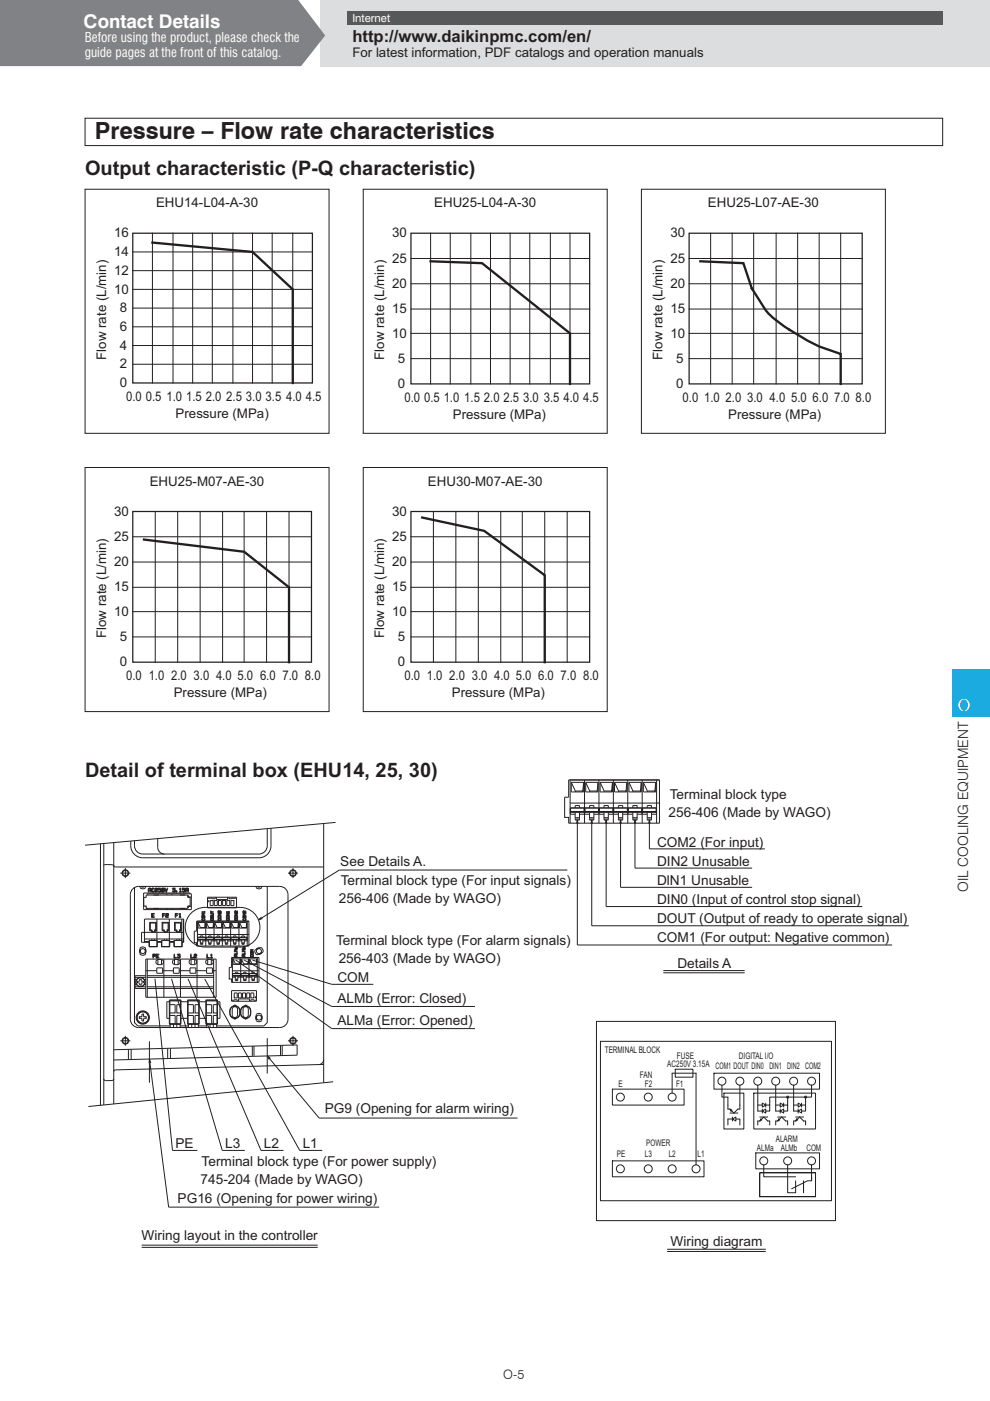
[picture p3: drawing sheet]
<svg xmlns="http://www.w3.org/2000/svg" width="210mm" height="297mm" viewBox="0 0 210 297" stroke-linecap="round" stroke-linejoin="round" font-family="sans-serif">
<path d="M67.9 0h142.1v14.1h-142.1z" fill="#dcdddf"/>
<path d="M-.1 0h61.1l8 7.5-5.1 6.5h-64z" fill="#808285"/>
<path d="M73.7 2.3h126.3v3h-126.3z" fill="#57585a"/>
<path d="M202 142h8v10h-8z" fill="#00aeef"/>
<path d="M18 25.1h181.9v5.8h-181.9zM18 40.1h51.8v51.8h-51.8z" fill="none" stroke="#231f20" stroke-width=".21"/>
<path d="M28.2 49.4h38.1v31.8h-38.1z" fill="#fff"/>
<g fill="none" stroke="#231f20" stroke-width=".21">
<path d="M28.2 57.4h38.1M28.2 53.4h38.1M32.3 49.4v31.8M36.7 49.4v31.8M40.9 49.4v31.8M45 49.4v31.8M49.4 49.4v31.8M53.6 49.4v31.8M57.7 49.4v31.8M62.1 49.4v31.8M77 40.1h51.8v51.8h-51.8zM28.2 77.2h38.1"/>
<path d="M28.2 73.3h38.1M28.2 69.3h38.1M28.2 65.3h38.1M28.2 61.4h38.1"/>
</g>
<path d="M32.3 51.4l21.3 2 8.5 8v19.8" fill="none" stroke="#231f20" stroke-width=".49"/>
<path d="M28.2 49.4h38.1v31.8h-38.1z" fill="none" stroke="#231f20" stroke-width=".26"/>
<path d="M87.2 49.4h37.9v32h-37.9z" fill="#fff"/>
<g fill="none" stroke="#231f20" stroke-width=".21">
<path d="M87.2 54.8h37.9M91.3 49.4v32M95.5 49.4v32M99.9 49.4v32M104 49.4v32M108.2 49.4v32M112.4 49.4v32M116.7 49.4v32M120.9 49.4v32M136 40.1h51.8v51.8h-51.8zM87.2 76h37.9M87.2 70.7h37.9"/>
<path d="M87.2 65.5h37.9M87.2 60.2h37.9"/>
</g>
<path d="M91.3 55.4l10.9 .4 18.7 14.9v10.7" fill="none" stroke="#231f20" stroke-width=".49"/>
<path d="M87.2 49.4h37.9v32h-37.9z" fill="none" stroke="#231f20" stroke-width=".26"/>
<path d="M146.2 49.4h36.7v32h-36.7z" fill="#fff"/>
<g fill="none" stroke="#231f20" stroke-width=".21">
<path d="M146.2 54.8h36.7M150.7 49.4v32M155.3 49.4v32M159.9 49.4v32M164.6 49.4v32M169.2 49.4v32M173.7 49.4v32M178.3 49.4v32M146.2 76h36.7M146.2 70.7h36.7M146.2 65.5h36.7M146.2 60.2h36.7"/>
<path d="M18 99.1h51.8v51.8h-51.8z"/>
</g>
<path d="M148.5 55.4l9.2 .4 1.8 5.4 .4 .6a24.9 24.9 0 0 0 4.1 5.6 42.6 42.6 0 0 0 14.3 7.6v6.4" fill="none" stroke="#231f20" stroke-width=".49"/>
<path d="M146.2 49.4h36.7v32h-36.7z" fill="none" stroke="#231f20" stroke-width=".26"/>
<path d="M28.2 108.4h37.9v32h-37.9z" fill="#fff"/>
<g fill="none" stroke="#231f20" stroke-width=".21">
<path d="M77 99.1h51.8v51.8h-51.8zM28.2 119.2h37.9M28.2 113.8h37.9M32.9 108.4v32M37.7 108.4v32M42.5 108.4v32M47.2 108.4v32M51.8 108.4v32M56.5 108.4v32M61.3 108.4v32M28.2 135h37.9M28.2 129.7h37.9"/>
<path d="M28.2 124.5h37.9"/>
</g>
<path d="M30.5 114.4l21.3 2.6 9.5 7.5v15.9" fill="none" stroke="#231f20" stroke-width=".49"/>
<path d="M28.2 108.4h37.9v32h-37.9z" fill="none" stroke="#231f20" stroke-width=".26"/>
<path d="M87.2 108.4h37.9v32h-37.9z" fill="#fff"/>
<g fill="none" stroke="#231f20" stroke-width=".21">
<path d="M87.2 119.2h37.9M87.2 113.8h37.9M91.9 108.4v32M96.7 108.4v32M101.5 108.4v32M106.2 108.4v32M110.8 108.4v32M115.5 108.4v32M120.3 108.4v32M87.2 135h37.9M87.2 129.7h37.9M87.2 124.5h37.9"/>
<path d="M21.3 178.9v55.4M22 178.8v55.5M24.1 178.6v55.5M33.5 177.8v1.9a1.41 1.41 0 0 0 1.4 1.4M56.7 175.7v3.6a1.76 1.76 0 0 1-1.8 1.8h-24.6a1.76 1.76 0 0 1-1.8-1.8v-1.1M57.5 175.6v3.7a2.55 2.55 0 0 1-2.6 2.6h-24.6a2.77 2.77 0 0 1-2.6-3.6M68.7 174.6v55M71.2 174.4l-53.1 4.8M120.6 165.4h19.3v9.1h-19.3v-1.2h-.8v-4.3h.8zM120.9 170.3h19M121 172.1h3M121 172.2h3"/>
<path d="M121 172.6h1M121 172v-.7h2.9v.7M121.2 165.9h2.6M121.2 165.9v2h2.6v-2M121.2 165.9l.8 1.8M122 173.4h.9M122 173.7h.9v.2h-.9zM122 171.3v-.5h.9v.5M122 172.2v1.4M122 167.7v.2M122.5 173.9l.1 .7M122.5 173.9l-.2 .7"/>
<path d="M122.5 173.9v26.5h66.7M122.9 172.6h1.1M122.9 172.2v1.4M123.6 167.7v.2M123.8 165.9l-.2 1.8h-1.6M124 171.3h-3v1.3M124 165.4v9.1M124 172.1h3M124 172.2h3M124 172.6h1.1M124 172.6v-1.3h3v1.3M124.1 172v-.7h2.8v.7"/>
<path d="M124.2 165.9h2.7M124.2 165.9v2h2.7v-2M124.2 165.9l.9 1.8M125.1 173.4h.9M125.1 173.7h.9v.2h-.9zM125.1 171.3v-.5h.9v.5M125.1 172.2v1.4M125.1 167.7v.2M125.5 173.9l.2 .7M125.5 173.9l-.1 .7M125.5 173.9v22.4h67.3M126 172.6h1"/>
<path d="M126 172.2v1.4M126.7 167.7v.2M126.9 165.9l-.2 1.8h-1.6M127 165.4v9.1M127.1 172.1h3M127.1 172.2h3M127.1 172.6h1M127.1 171.3h3M127.1 172v-.7h2.9v.7M127.3 165.9h2.6M127.3 165.9v2h2.6v-2M127.3 165.9l.8 1.8"/>
<path d="M128.1 173.4h.9M128.1 173.7h.9v.2h-.9zM128.1 171.3v-.5h.9v.5M128.1 172.2v1.4M128.1 167.7v.2M128.6 173.9l.1 .7M128.6 173.9l-.2 .7M128.6 173.9v18.3h54.3M129 172.6h1.1M129 172.2v1.4M129.7 167.7v.2M129.9 165.9l-.2 1.8h-1.6"/>
<path d="M130.1 165.4v9.1M130.1 172.1h3M130.1 172.2h3M130.1 172.6h1.1M130.2 172v-.7h2.9v.7M130.3 165.9h2.7M130.3 165.9v2h2.7v-2M130.3 165.9l.9 1.8M131.2 173.4h.9M131.2 173.7h.9v.2h-.9zM131.2 171.3v-.5h.9v.5M131.2 172.2v1.4"/>
<path d="M131.2 167.7v.2M131.6 173.9l.2 .7M131.6 173.9l-.1 .7M131.6 173.9v14.2h27.9M132.1 172.6h1M132.1 172.2v1.4M132.8 167.7v.2M133 165.9l-.2 1.8h-1.6M133.1 171.3h-3v1.3M133.2 165.4v9.1M133.2 172.1h3M133.2 172.2h3"/>
<path d="M133.2 172.6h1M133.2 172.6v-1.3h3v1.3M133.2 172v-.7h2.9v.7M133.4 165.9h2.6M133.4 165.9v2h2.6v-2M133.4 165.9l.9 1.8M134.2 173.4h.9M134.2 173.7h.9v.2h-.9zM134.2 171.3v-.5h.9v.5M134.2 172.2v1.4M134.3 167.7v.2M134.7 173.9l.1 .7"/>
<path d="M134.7 173.9l-.2 .7M134.7 173.9v10.2h24.8M135.1 172.6h1.1M135.1 172.2v1.4M135.8 167.7v.2M136 165.9l-.2 1.8h-1.5M136.2 165.4v9.1M136.2 172.1h3M136.2 172.2h3M136.2 172.6h1.1M136.2 171.3h3M136.3 172v-.7h2.9v.7"/>
<path d="M136.5 165.9h2.6M136.5 165.9v2h2.6v-2M136.5 165.9l.8 1.8M137.3 173.4h.9M137.3 173.7h.9v.2h-.9zM137.3 171.3v-.5h.9v.5M137.3 172.2v1.4M137.3 167.7v.2M137.7 173.9v6.1h24.5M137.7 173.9l.2 .7M137.7 173.9l-.1 .7M138.2 172.6h1"/>
<path d="M138.2 172.2v1.4M138.9 167.7v.2M139.1 165.9l-.2 1.8h-1.6M139.3 165.4v9.1M139.9 165.4h-19v9.1M22 183.5l.2-.2h1.6l.3 .4M24.1 183.5l.4 .3h44.2M25.5 185.1h2.1M26.6 184.1v2.1M28.2 188.4l.7-.4 .5-.1h29.9a1.76 1.76 0 0 1 1.8 1.8v26.4a1.76 1.76 0 0 1-1.8 1.8h-29.9a1.76 1.76 0 0 1-1.8-1.8v-26.4l.1-.5zM28.5 188.2v28.6l.7 .7h6.9M29.7 188v-.1a.67 .67 0 0 0 .5 .6 .67 .67 0 0 0 .6-.3v-.2"/>
<path d="M29.9 187.9l.4 .2 .4-.2M30.5 190.3h.5v-.5h8.8v.5h.5v1.8h-.5v.5h-8.8v-.5h-.5zM30.6 199.6h1M30.6 199.8v-4.9h8.4v4.9h-.4M30.6 199.1h8.3M31.3 189.8v-.3h9.3v3.4h-5.2M31.3 192.6v.3M31.5 188.5v.6v-.7l.1 .1v-.2v.1h.3v-.1v.2M31.5 188.8h.5zM31.6 188.3l-.1 .1M31.6 199.4h1.8v1.3h-1.8zM31.6 188.3h.3"/>
<path d="M31.7 199.4v1.3M31.7 197.3h.4l.3 .4v-.2M31.7 195.6l.2 .1h1.1l.2-.1M31.7 195.6v1.7M31.7 195.6h1.5M31.9 197.2h.4M31.9 195.7v1.5M31.9 197.2l-.2 .1M31.9 188.3l.1 .1M31.9 188.5l.1 .6v-.6M31.9 188.4l.1 .1zM32.2 193.7v.7"/>
<path d="M32.2 188.5v.4M32.2 194l.4 .1zM32.2 189l.1 .1M32.2 193.7h.5h-.5v.8l.5-.1-.5 .1M32.2 199.1v.3M32.3 197.2l-.2 .1M32.3 197.2v.3h.1M32.3 188.3l-.1 .1M32.3 189.1h.3M32.3 188.3h.3M32.4 197.5h.2M32.6 189.8h.1"/>
<path d="M32.6 192.6h.1M32.6 192.6h1.1M32.6 188.3l.1 .2-.1-.2v.1h-.3v-.1v.2l-.1-.1 .1 .5h-.1h.1v.2v-.1h.3v.1l.1-.2-.1 .2M32.7 199.1v.3M32.8 197.2l.2 .1M32.9 188.8v.3M33 197.3h.2M33 197.3l-.2 .3-.2 .1v-.2M33 188.7l-.1 .1M33 188.3l-.1 .2 .2-.1-.1-.1 .3 .1v-.1v.2M33 197.2l.2 .1M33 195.7v1.5h-.2v.3h-.2"/>
<path d="M33 188.3h.3M33.2 195.6v1.7M33.3 194.9v5.8M33.3 188.3l.1 .1M33.3 188.5l.2 .1-.3 .1 .1 .1-.3-.1M33.3 188.4l.1 .1zM33.4 199.6h.8M33.4 199.8h.8M33.4 188.6l-.1 .2h-.3v-.1l-.1 .1h.1l-.1 .3h.5h-.5M33.5 188.5v.1M33.6 188.4v.2M33.6 188.3l.6 .1-.6-.1v.3l.4-.1"/>
<path d="M33.6 188.7l.4-.1h-.1l.3 .1h-.1l-.1 .2M33.7 189.8h.1M33.7 192.6h.1M33.7 189.1h.3M34 188.6l.1 .1M34.1 188.9l-.1 .2v-.1l-.3 .1 .1-.1-.2-.1 .1 .2M34.1 188.9v.1zM34.1 189l-.1 .1M34.2 188.7v.2M34.2 199.4h1.8v1.3h-1.8zM34.3 188.5v.4M34.3 189l.1 .1"/>
<path d="M34.3 199.4v1.3M34.4 197.3h.3l.4 .4v-.2M34.4 195.6l.1 .1h1.2l.1-.1M34.4 188.3l-.1 .1M34.4 189l.1 .1zM34.4 188.3h.3M34.4 189.1h.3M34.5 194l.4 .1zM34.5 193.7h.5h-.5v.8l-.1-.8M34.5 197.2h.4M34.5 195.7v1.5M34.5 197.2l-.1 .1"/>
<path d="M34.7 188.3l.1 .1M34.7 188.5v.4M34.8 188.9l-.1 .2v-.1h-.3M34.8 188.3l-.5 .7M34.8 188.5l-.1-.2v.1h-.3v-.1v.2l-.1-.1 .1 .5h-.1l.2 .1M34.8 188.4v.1zM34.8 188.3l.1 .1-.5 .7-.1-.1M34.8 188.9v.1zM34.8 189l-.1 .1M34.9 188.5v.4M34.9 199.1v.3M34.9 197.2v.3h.2"/>
<path d="M34.9 197.2l-.2 .1M35 188.3l.3 .8zM35.1 197.5h.2M35.3 193.7l-.1 .2 .2-.1-.1-.1 .3 .1v-.1v.2M35.3 194l-.1 .4M35.3 193.7h.3M35.4 189.5v.3M35.4 199.1v.3M35.4 197.2l.2 .1M35.5 188.3l.1 .1-.3 .7zM35.6 194.1l-.3-.1 .1 .1-.2 .2v-.1v.3h.5h-.5M35.6 193.7l.1 .1"/>
<path d="M35.6 197.3l-.2 .3-.1 .1v-.2M35.6 197.3h.2M35.6 193.9v.2v-.1h-.3M35.6 193.8l.1 .2zM35.7 195.7v1.5h-.3v.3h-.1M35.7 197.2l.1 .1M35.7 194l-.1 .1M35.7 193.8v.2M35.8 195.6v1.7M35.8 195.6h-1.4v1.7M35.9 194.9v5.8M36 199.6h.9"/>
<path d="M36 199.8h.9M36.4 192.6v.3M36.4 189.5v.3M36.6 188.3l.5 .1zM36.7 189.1h.3M36.9 199.4h1.7v1.3h-1.7zM37 199.4v1.3M37 197.3h.4l.3 .4v-.2M37 195.6l.2 .1h1.1l.1-.1M37.1 188.3l-.4 .3M37.1 188.4l-.4 .2 .4 .2-.4-.1M37.1 189l-.1 .1"/>
<path d="M37.1 188.9v-.2v.3v-.1l-.2 .1 .1 .1-.3-.1v.1l-.1-.2 .1 .2M37.2 197.2h.4M37.2 195.7v1.5M37.2 197.2l-.2 .1M37.2 194l.5 .1zM37.2 193.7h.6h-.6v.8v-.8M37.3 188.9v.2M37.3 189h.1M37.3 189.1h.1M37.3 189l.1 .1M37.3 188.9h.1M37.4 188.9v.2"/>
<path d="M37.4 188.9v.1M37.4 188.9l-.1 .1M37.4 189v.1M37.5 188.9v.2M37.5 199.1v.3M37.5 197.2l-.1 .1M37.6 197.2h-.1M37.6 197.2v.3h.1M37.7 197.5h.2M38 194.4h.4zM38 199.1v.3M38.1 197.2l.2 .1"/>
<path d="M38.1 189l.3 .1zM38.1 193.7l-.1 .2 .2-.1M38.2 189.8h.1M38.2 192.6h.1M38.2 192.6h1.1M38.2 188.3l-.1 .2 .2-.2-.1 .8M38.2 193.8l-.1-.1v.7M38.2 193.7v.7M38.3 197.3l-.2 .3-.2 .1v-.2M38.3 197.3h.1M38.3 195.7v1.5h-.2v.3h-.2M38.3 197.2l.1 .1"/>
<path d="M38.3 188.4v.7M38.4 195.6v1.7M38.4 195.6h-1.4v1.7M38.6 194.9v5.8M38.6 199.6h.3M38.7 188.4v.2M38.7 188.7l.4-.1h-.1l.3 .1h-.1l-.1 .2M38.7 188.3l.6 .1-.6-.1v.3l.4-.1M38.8 189l.1 .1zM38.8 189.1h.3M38.9 189l-.2-.1 .1 .2M38.9 197.7h-8.9v2.1h1.6"/>
<path d="M38.9 194.9v4.9M39.1 188.6l.1 .1M39.2 188.9l-.1 .2v-.1h-.3M39.2 188.9v.1zM39.2 189l-.1 .1M39.3 188.7v.2M39.3 189.8h.1M39.3 192.6h.1M39.4 188.5v.6l.1-.6M39.4 188.4l.1 .1zM39.4 188.8h.6zM39.5 188.3l-.1 .1"/>
<path d="M39.6 188.3h.2M39.8 189.9h.2v.3h.6M39.8 188.3l.1 .1M40 188.5l-.1 .6v-.7v.1l-.1-.2v.1h-.2v-.1l-.1 .2M40.2 190.2v.1M40.2 192.1v.1M40.3 189.5v-.2h-9.8v3.6h4.9v-.3M40.6 192.2h-.6v.3h-.2M41.7 195.3h11.1v5.3h-11.1v-.7h-.5v-2.5h.5zM41.9 195.3v5.3M41.9 198.1h10.9M41.9 199.2h10.5"/>
<path d="M41.9 198.7h10.5M41.9 199.3h10.5M41.9 199.5h.6M41.9 198.7v.5M42 195.6h1.5M42 195.6v1.2h1.5v-1.2M42 195.6l.5 1.1M42.5 199.9h.5M42.5 198.7v-.3h.5v.3M42.5 199.3v.9h.5v-.9M42.5 196.7v.1M42.8 194.3v.2"/>
<path d="M42.8 194.9v.1M42.8 194.8l.2-.1-.1 .2M42.8 194.5l.1 .1M42.9 194.3h.1M42.8 193.3l.2 .2zM42.9 194.5h.1M42.9 194.9h.1M42.9 195h.1M42.8 193.7l.4 .2-.4 .1M42.9 193.7h.5l-.5 .1M42.9 194l.5 .1h-.5M42.9 193.3h.5"/>
<path d="M42.9 193.4h.5M42.9 193.7v.1M42.9 193.7l.3 .1M42.9 194.5v.1M42.9 195l.1 .2-.2-.1M42.9 194.3v.2M42.9 194.9v.1M42.9 194.2v.2M42.9 194.2l-.1 .1M43 199.5h1.3M43.2 193.9l-.3 .1M43.3 194.2h-.4h.4l.1 .2"/>
<path d="M43.3 194.6l.1-.1-.1 .1h-.4h.4M43.3 194.2l.1 .2M43.3 195.1l.1-.1-.1 .2-.4-.1 .4 .1M43.3 194.7l.1 .2M43.4 194.3v.2zM43.4 193.2v.3zM43.4 194.8v.3zM43.4 196.7v.1M43.5 195.6l-.1 1.1h-.9M43.6 198.7v.5M43.6 195.3v5.3M43.7 198.7v.5"/>
<path d="M43.8 195.6h1.5M43.8 195.6v1.2h1.5v-1.2M43.8 195.6l.5 1.1M44 190.2h6.2v2.3h-6.2zM44 190.9l.4 .2-.4 .2M44.3 199.9h.5M44.3 198.7v-.3h.5v.3M44.3 199.3v.9h.5v-.9M44.3 196.7v.1M44.6 190.9h.6v1.1h-.6zM44.7 194.9v.2M44.7 194.3v.2"/>
<path d="M44.7 194.8l.1-.1v.2M44.7 194.5l.1 .1M44.8 194.9h.1M44.8 194.5h.1M44.8 194.3h.1M44.7 193.2v.4zM44.7 193.3l.6 .1zM44.7 195.2h.5M44.8 194.5v.1M44.8 194.9l-.1 .3h.6l-.1-.4 .1 .3M44.8 194.3v.2M44.8 194.2v.2"/>
<path d="M44.8 194.2l-.1 .1M44.8 194.7l.5 .2zM44.8 199.5h1.2M45.2 194.2h-.4h.4v.2M45.2 193.7h-.5h.5v.1M45.2 196.7v.1M45.2 194.6l.1-.1-.1 .1h-.4h.4M45.2 193.7v.1M45.2 194.2v.2M45.2 193.9v.2M45.2 193.9v.2h-.5h.5M45.2 194.3v.2z"/>
<path d="M45.2 193.8v.2zM45.3 195.6l-.1 1.1h-.9M45.3 198.7v.5M45.4 195.3v5.3M45.5 198.7v.5M45.5 190.9h.6v1.1h-.6zM45.5 195.6h1.6M45.5 195.6v1.2h1.6v-1.2M45.5 195.6l.5 1.1M45.6 190.2v.3l-1.6-.1M45.9 190.2v.5h2.4v-.5M46 199.9h.5"/>
<path d="M46 198.7v-.3h.5v.3M46 199.3v.9h.5v-.9M46 196.7v.1M46.3 194.9v.2M46.3 193.3v.1M46.3 193.5l.1 .1M46.3 194.9h.1M46.3 194.2v.4zM46.3 194.4h.6zM46.3 193.7h.6zM46.3 193.4h.1M46.3 193.3h.1"/>
<path d="M46.3 193.2l.6 .3M46.3 195.2h.5M46.3 194l.6 .1h-.6M46.3 193.1v.1M46.3 193.1l.6 .4M46.3 193.4l.1 .2M46.3 190.9h.7v1.1h-.7zM46.4 193.1l-.1 .2M46.4 193.1l-.1 .1M46.4 194.8h.3M46.4 194.8l-.1 .1M46.4 194.8h-.1"/>
<path d="M46.5 199.5h1.3M46.7 194.8l.1 .1M46.7 193.2l.1 .1M46.7 193.5h.1M46.7 194.8h.1M46.7 193.2h.1M46.7 194.7l-.3 .1M46.7 193.1l-.4 .1h.4M46.7 193.5h-.4l.4 .1M46.8 194.7v.2M46.8 193.1v.2M46.8 194.9v.3h-.5v-.3"/>
<path d="M46.8 194.9l.1 .2M46.8 193.3v.1M46.8 193.4l.1 .1M46.8 193.4l-.1 .1M46.8 194.2v.4zM46.8 193.7l-.5 .3M46.9 193.5l-.1 .1M46.9 196.7v.1M47.1 195.6l-.2 1.1h-.9M47.1 198.7v.5M47.2 195.3v5.3M47.2 198.7v.8"/>
<path d="M47.2 190.9h.6v1.1h-.6zM47.3 195.6h1.5M47.3 195.6v1.2h1.5v-1.2M47.3 195.6l.5 1.1M47.8 199.9h.5M47.8 198.7v-.3h.5v.3M47.8 199.3v.9h.5v-.9M47.8 196.7v.1M48 194.9v.2M48 194.8l.2-.1-.1 .2M48 193.3l.2 .2zM48 193.7h.6z"/>
<path d="M48 194.2l.1 .4zM48 194.4h.6zM48.1 194.9h.1M48.1 193.4h.5M48.1 194l.5 .1h-.5M48.1 193.3h.5M48.1 195.2h.5M48.1 190.9h.6v1.1h-.6zM48.1 194.7l.5 .2zM48.3 199.5h1.2M48.5 190.2v.3l1.7-.1M48.5 194.9l.1 .2"/>
<path d="M48.5 194.9l.1 .3h-.6l.1-.3M48.6 193.2v.3zM48.6 194.2v.4zM48.6 193.7l-.5 .3M48.6 193.7l-.6 .3M48.7 196.7v.1M48.8 195.6l-.1 1.1h-.9M48.9 198.7v.8M48.9 195.3v5.3M49 198.7v.5M49 190.9h.6v1.1h-.6zM49.1 195.6v1.2h1.5v-1.2"/>
<path d="M49.1 195.6l.5 1.1M49.1 195.6h1.5M49.5 198.7v-.3h.6v.3M49.5 199.3v.9h.6v-.9M49.5 199.9h.6M49.6 196.7v.1M49.8 193.3v.1M49.8 194.9v.2M49.8 193.5l.1 .1M49.8 194.2v.4zM49.8 194l.6 .1zM49.8 194.4h.6z"/>
<path d="M49.9 193.3h.1M49.9 193.4h.1M49.9 194.9h.1M49.8 193.7h.6zM49.8 195.2h.5M49.9 193.4v.2M49.9 193.3v.1M49.9 194.7v.2M49.9 194.7l-.1 .1M49.9 194.7h.4v.2M49.9 194.7h.4M49.9 193.2v.1"/>
<path d="M49.9 193.2h-.1M50 193.2v.1M50 193.1v.1M50 193.1v.2M50 193.3l.1 .1M50 193.3v.1M50 193.5l.1 .1M50.1 193.4h.1M50.1 199.5h1.2M50.1 193.4v.2M50.3 194.7v.2M50.3 194.9l.1 .2"/>
<path d="M50.3 194.9v.3h-.5l.1-.3M50.3 194.2v.4zM50.4 193.8l-.6 .2M50.4 193.7l-.6 .4M50.4 193.5l-.1-.4 .1 .5-.3-.1 .2 .1M50.5 196.7v.1M50.6 195.6l-.1 1.1h-.9M50.7 198.7v.8M50.7 195.3v5.3M50.7 198.7v.5M50.8 195.6h1.5M50.8 195.6v1.2h1.5v-1.2"/>
<path d="M50.8 195.6l.5 1.1M51.3 199.9h.5M51.3 198.7v-.3h.5v.3M51.3 199.3v.9h.5v-.9M51.3 196.7v.1M51.5 194.3v.2M51.5 194.9v.1M51.5 193.3v.1M51.5 194.5l.1 .1M51.5 194.8l.2-.1-.2 .2 .1 .1M51.5 193.5l.1 .1M51.5 194l.7 .1z"/>
<path d="M51.6 193.7l.3 .2-.3 .1M51.6 193.7h.5h-.5l.3 .1M51.6 194.5v.1M51.6 195l.1 .2-.2-.1M51.6 194.2v.3M51.6 194.2l-.1 .1M51.7 194.2h.3l.1 .2M51.7 194.2h.3M51.7 194.6h.3M51.7 193.2l-.2 .1 .1 .3M51.7 193.2h-.2M51.7 193.2l.1 .1"/>
<path d="M51.8 193.1l-.1 .1M51.8 193.1v.2M51.8 193.3l.1 .3M51.8 193.3v.1M51.8 193.5l.1 .1M51.8 199.5h.6M51.9 193.9l-.3 .2M51.9 193.6h.2M52.1 195.1v-.1l-.1 .2-.4-.1 .4 .1M52.1 194.2v.2M52.1 194.7v.2M52.1 194.6v-.1l-.1 .1h-.3"/>
<path d="M52.1 194.8v.3zM52.1 194.3v.2zM52.2 193.5l-.1-.4 .1 .4-.3 .1M52.2 196.7v.1M52.3 195.6l-.1 1.1h-.9M52.4 198.7v.5M52.4 195.3v5.3M54.3 187.9l.1 .1M54.5 187.9l.4 .2 .4-.2M55.5 194.4l-.7 .6M55.5 187.9a.57 .57 0 0 1-.6 .6 .57 .57 0 0 1-.5-.6M55.5 187.9v.1"/>
<path d="M55.7 194.7l-.9 .3M56.7 187.9v28.9l-.7 .7h-10.1M61.1 185.1h2.1M62.1 184.1v2.1M120.3 184.5h-48.3l-17.2 10.5M26.6 219.6v2.1M28.7 209.2h2.2M28.7 207.2h2.2M28.7 208.8h.3M28.7 207.7h.3M29.6 215.6h.4l.1-.6h.4v.5l.5 .1v.3h-.5v.6h-.4v-.5l-.5-.1zM29.6 208l-.4 .1v.3h.4v.4h.4v-.3"/>
<path d="M29.6 208h.1M29.6 208v-.4h.4v.4M29.7 201.2l-.1 .5 .1 .4M29.7 201l.6-.2 .5 .2v1.3l-.5 .2-.6-.2zM30 208.4v.1M30 208.4h.1M30 208h.1M30 208l.4 .1v.3h-.4M30.6 208.8h.3M30.6 207.7h.3M30.9 201.2l.1 .5-.1 .4M30.9 206.9h-2.2v2.7h2.2"/>
<path d="M30.9 205.8h2.4M30.9 203.3h14.9v8.1h-14.9zM31.2 206.9h14.1M31.2 203.3v8.1M31.2 209.6h14.1M31.2 209.2h14.1M31.2 207.2h14.1M32.4 202.4v.7v-.8h.5l-.1 .1 .1 .1 .1-.1v.2l-.1-.1-.1 .2 .1 .1-.5-.1 .4 .1M32.5 202.3h.3M32.9 207.6l3.7 36.3h5.3M32.9 207.6h.1M32.9 202.3l.1 .1"/>
<path d="M33 202.6l-.1 .2M33 202.5v.1M33.1 202.4v.7M33.1 202.7h.5zM33.2 202.3l.5 .1-.6-.1v.8h.6h-.5M33.3 205.2h1.2v1.2h-1.2zM33.5 204.5h.8M33.5 203.4h.8M33.5 203.4v1.1M33.5 203.4l-.4 .3v.5l.4 .3M34.3 203.4l.4 .3v.5l-.4 .3M34.3 203.4v1.1"/>
<path d="M34.5 205.8h2.3M34.8 203.3v8.1M35.9 215.2l1.2 .1v1.8h-1.2M35.9 212.1v5M35.9 212.4h-.5v3.5h.5M35.9 212.9l1.2 .1v1.8h-1.2M35.9 217.1h.1M35.9 214.8v.1M36 217.1h-.1M36 217.1h.1M36 212l-.1 .1M36 212h2.3"/>
<path d="M36 217.1h2.3M36 212v5.1M36.1 217.1v.8M36.4 207.6h.1M36.4 207.6l10.7 36.3h4.8M36.8 205.2h1.2v1.2h-1.2zM36.8 217.1v.8M36.9 203.1l.1-.8-.1 .8h.6h-.5M37 204.5h.8M37 203.4v1.1M37 203.4h.8M37 203.4l-.4 .3v.5l.4 .3"/>
<path d="M37.1 217h.4M37.5 217.1v.8M37.6 202.3l.6 .1zM37.8 203.4v1.1M37.8 203.4l.4 .3v.5l-.4 .3M37.8 203.1h.2M38 205.8h2.3M38.1 202.3l-.3 .2M38.2 202.4l-.5 .2 .5 .2-.4-.2M38.2 203l-.1 .1M38.2 217.5h1.8M38.2 202.9l-.1-.3 .1 .4-.1-.1-.1 .1 .1 .1-.3-.1v.1l-.2-.2 .1 .2"/>
<path d="M38.2 217.1v.8M38.3 203.3v8.1M38.3 212l.1 .1M38.3 212v5.1M38.3 217.1h.1M38.4 217.1h.1M38.4 217.1h-.1M38.4 214.8v.1M38.4 212.9l-.9 .1v1.8h.9M38.4 212.4h1.4M38.4 215.9h1.4M38.4 212.1v4.9"/>
<path d="M38.4 217v.1M38.4 215.2l-.9 .1v1.8h.8M38.4 212.2h-2.5M39.8 212.1v5M39.8 215.2l1.2 .1v1.8h-1.2M39.8 212.9l1.2 .1v1.8h-1.2M39.8 217.1h.1M39.8 214.8v.1M39.9 217.1h-.1M39.9 212h2.2M39.9 217.1h2.2M39.9 212l-.1 .1"/>
<path d="M39.9 212v5.1M39.9 207.6h.1M39.9 207.6l15.5 36.3h4.7M40 217.1v.8M40.3 205.2h1.2v1.2h-1.2zM40.4 203.1l.1-.8-.1 .8h.6h-.5M40.5 204.5h.8M40.5 203.4h.8M40.5 203.4v1.1M40.5 203.4l-.4 .3v.5l.4 .3M40.7 217.1v.8M41 217h.4"/>
<path d="M41.1 202.8v.3M41.3 202.3l-.1 .2 .1-.2v.1h.2v-.1l.2 .2-.2 .2 .1 .1-.3-.2M41.3 202.7l-.1 .1M41.3 203.4l.4 .3v.5l-.4 .3M41.3 203.4v1.1M41.3 202.3h.3l.1 .3-.2 .2-.2-.1h.1l-.2 .2v-.1v.3h.5h-.5M41.4 217.1v.8M41.5 205.8h2.3M41.8 203.3v8.1M42.1 217.5h1.7M42.1 217.1v.8M42.1 212l.1 .1"/>
<path d="M42.1 212v5.1M42.2 217.1h.1M42.2 217.1h-.1M42.2 214.8l.1 .1M42.3 217.1h-.1M42.3 212.9l-.9 .1v1.8h.8M42.3 212.4h1.4M42.3 215.9h1.4M42.3 215.2l-.9 .1v1.8h.8M42.3 212.1v4.9M42.3 217v.1M42.3 212.2h-2.5"/>
<path d="M42.5 200.1h.5M43.4 207.6h.1M43.4 207.6l20.2 36.3h4.7M43.7 215.2l1.2 .1v1.8h-1.2M43.7 212.9l1.2 .1v1.8h-1.2M43.7 212.1v5M43.7 217.1h.1M43.7 214.8v.1M43.8 212l-.1 .1M43.8 212v5.1M43.8 212h2.2M43.8 217.1h2.2"/>
<path d="M43.8 205.2h1.3v1.2h-1.3zM43.8 217.1v.8M43.9 203.1v-.8v.8h.6h-.6M44.1 204.5h.7M44.1 203.4l-.5 .3v.5l.5 .3M44.1 203.4h.7M44.1 203.4v1.1M44.3 200.1h.5M44.5 217.1v.8M44.7 203l.3 .1zM44.8 203.4l.4 .3v.5l-.4 .3M44.8 203.4v1.1"/>
<path d="M44.8 202.3l-.1 .2 .2-.2-.1 .8M44.9 217h.3M44.9 202.4v.7M45.1 205.8h.7M45.2 217.1v.8M45.3 203.3v8.1M45.9 217.1v.8M46 200.1h.5M46 212l.1 .1M46 212v5.1M46.1 217.1h.1M46.1 217.1h-.1"/>
<path d="M46.1 214.8v.1M46.1 212.4h.6v3.5h-.6M46.1 212.9l-.9 .1v1.8h.9M46.1 215.2l-.9 .1v1.8h.9M46.1 212.1v4.9M46.1 217v.1M46.1 212.2h-2.4M47.8 200.1h.5M49.1 210h5.3v2.3h-5.3zM49.1 203h5.8v5.3h-5.8v-.7h-.5v-2.5h.5zM49.1 212.1l1.2-.1v.3M49.3 215.2a.56 .56 0 0 0 .5 .5 .56 .56 0 0 0 .6-.5"/>
<path d="M49.3 205.8h5.6M49.3 206.9h5.3M49.3 206.4h5.3M49.3 207h5.3M49.3 207.2h.6M49.3 206.4v.4M49.4 203.3h1.5M49.4 203.3v1.2h1.5v-1.2M49.4 203.3l.5 1.1M49.5 200.1h.6M49.6 213.2a1.43 1.43 0 0 0-.9 1.4 1.43 1.43 0 0 0 .9 1.3M49.7 213.3a1.36 1.36 0 0 0-.9 1.3 1.36 1.36 0 0 0 .9 1.3"/>
<path d="M49.7 215.7v.1M49.7 210.5h.6v1.1h-.6zM49.7 202.5v.2l.2 .1M49.7 201.4h.6zM49.7 201.7h.6zM49.8 202.5h.1M49.7 201.4l.3 .2-.3 .1M49.7 215.8l-.1 .1 .2 .2 .2-.2-.1-.1M49.7 213.4v.1M49.7 215.8h.1M49.7 213.4h.1M49.7 215.8l.1 .1"/>
<path d="M49.8 201.3l.2 .2M49.8 202.5l-.1 .2 .2 .1M49.8 213.3l-.1 .1M49.8 215.9h.1M49.8 202.8h.5zM49.8 202.4h.5zM49.8 213.2h.1M49.8 213.3h.1M49.9 213.3v.1M49.9 215.9h.1M49.9 202.5l-.1 .1M49.9 202.5h-.2"/>
<path d="M49.9 200.9l.1-.1-.1 .2M50 201h.1M49.9 213.4h.1M49.9 215.8l-.1 .1M49.9 207.6h.5M49.9 207.8h.5M49.9 206.4v-.3h.5v.3M49.9 207v.9h.5v-.9M49.9 215.8h.1M49.9 213.4l.1 .1M49.9 204.4v.1M49.9 213.4l.1-.1-.2-.2-.2 .2 .1 .1"/>
<path d="M50 201l-.1 .2v-.2M50 200.9l.1-.1-.1 .2M50 201.2h.1M50 201.1h.1M50 215.7l-.1 .1M50 213.3a1.36 1.36 0 0 1 .9 1.3 1.36 1.36 0 0 1-.9 1.3M50 213.2a1.43 1.43 0 0 1 .9 1.4 1.43 1.43 0 0 1-.9 1.3M50 201.6l-.2 .2M50 201.1l.1 .1M50 201v.1M50.1 202.4v.4zM50.1 203.6h.1"/>
<path d="M50.1 203.6l20.3 14.5h30.3M50.1 201.2l.1 .1M50.1 201.2h.1M50.1 201.2l.2-.1-.1 .1M50.2 200.8v.2M50.2 200.9l.1 .3zM50.3 200.8h-.3M50.3 202.3v-.4v.4h-.6h.6M50.4 215.2v-1.2a.56 .56 0 0 0-.6-.6 .56 .56 0 0 0-.5 .6v1.2M50.4 207.2h1.3M50.6 210.5h.6v1.1h-.6zM50.6 212.3v-.5h2.3v.5"/>
<path d="M50.8 204.4v.1M50.9 200.8a4.2 4.2 0 0 0 4.2-4.2 4.2 4.2 0 0 0-4.2-4.2h-7.4a4.2 4.2 0 0 0-4.2 4.2 4.2 4.2 0 0 0 4.2 4.2h7.5M50.9 203.3l-.1 1.1h-.9M51 206.4v.8M51.1 203v5.3M51.1 206.4v.4M51.2 203.3h1.5M51.2 203.3v1.2h1.5v-1.2M51.2 203.3l.5 1.1M51.3 200.1h.5M51.4 202.5l.1 .4-.1-.2v-.2M51.4 201.2h.6z"/>
<path d="M51.4 202.2l.6 .1zM51.4 202.5h.1M51.4 201.4l.3 .2-.3 .1M51.4 201.4l.3 .1M51.4 201.3l.6 .1h-.6M51.4 201.7h.6l-.6 .1M51.4 210.5h.7v1.1h-.7zM51.5 202.4h.5zM51.5 202.8h.5zM51.5 202.5l-.1 .1M51.5 202.5h-.1M51.5 201v.1"/>
<path d="M51.5 215.2a.56 .56 0 0 0 .6 .5 .56 .56 0 0 0 .6-.5M51.6 201.1l.1 .2-.2-.1M51.6 200.8v.3M51.6 200.8l-.1 .1M51.7 200.8h.2v.2M51.7 206.4v-.3h.5v.3M51.7 207v.9h.5v-.9M51.7 207.6h.5M51.7 207.8h.5M51.7 204.4v.1M51.7 201.6l-.3 .1M51.7 202.4l.1 .4z"/>
<path d="M51.8 203.6h.1M51.8 203.6l18.6 9.8h30.3M51.9 202.3v-.4l.1 .4M51.9 201.1l-.1 .2zM51.9 200.9v.3zM51.9 213.2a1.43 1.43 0 0 0-.9 1.4 1.43 1.43 0 0 0 .9 1.3M51.9 213.3a1.36 1.36 0 0 0-.8 1.3 1.36 1.36 0 0 0 .8 1.3M52 215.7v.1M52 215.8l-.1 .1 .2 .2 .2-.2-.1-.1M52 213.4v.1M52 215.8h.1M52 213.4h.1"/>
<path d="M52 215.8l.1 .1M52.1 215.9h.1M52.1 213.3l-.1 .1M52.1 213.2h.1M52.1 213.3h.1M52.1 213.3l.1 .1M52.2 207.2h1.2M52.2 213.4h.1M52.2 215.8l-.1 .1M52.2 213.4l.1 .1M52.2 213.4l.1-.1-.2-.2-.2 .2 .1 .1M52.3 215.7l-.1 .1"/>
<path d="M52.3 213.3a1.36 1.36 0 0 1 .9 1.3 1.36 1.36 0 0 1-.9 1.3M52.3 213.2a1.43 1.43 0 0 1 .9 1.4 1.43 1.43 0 0 1-.9 1.3M52.3 210.5h.7v1.1h-.7zM52.6 204.4v.1M52.7 215.2v-1.2a.56 .56 0 0 0-.6-.6 .56 .56 0 0 0-.6 .6v1.2M52.7 203.3l-.1 1.1h-.9M52.8 206.4v.4M52.8 203v5.3M52.9 206.4v.4M53 203.3h1.5M53 203.3v1.2h1.5v-1.2M53 203.3l.4 1.1"/>
<path d="M53.1 202l.1 .3M53.1 202.5l.1 .3M53.2 202h.1M53.2 202.5h.1M53.1 201.4h.6zM53.1 201.7h.6zM53.1 201.4l.4 .2-.4 .1M53.2 201.3l.3 .2M53.2 210.5h.6v1.1h-.6zM53.2 202v.3M53.2 202.5v.3M53.2 201.9l.1 .1"/>
<path d="M53.2 201.9l-.1 .1M53.3 202.3h.3M53.3 202.8h.3M53.3 201.9h.3l.1 .1M53.3 201.9h.3M53.3 201.9l-.1 .1M53.3 202.5l-.1 .1M53.3 202.5h-.2M53.4 207.6h.6M53.4 206.4v-.3h.6v.3M53.4 207v.9h.6v-.9M53.4 207.8h.6"/>
<path d="M53.4 204.4v.1M53.5 201.6l-.3 .2M53.6 202.4l.1 .2zM53.6 203.6h.1M53.6 203.6l16.8 5.1h8.8M53.6 201.9l.1 .1M53.6 202.5l.1 .2M53.6 202l.1 .2M53.7 202.7l-.1 .1M53.7 202.2l-.1 .1M53.7 202.7l-.4 .1M53.7 202.2l-.4 .1"/>
<path d="M54 207.2h.6M54.1 201.4l1.2-.5 .4 .3 .1 .7-1.3 .5-.3-.3zM54.4 215.3l-.1 .8M54.4 204.4v.1M54.4 215.1l.5-.2 .6 .2v1.3l-.6 .2-.5-.2zM54.4 211.2l-.4 .2 .4 .2M54.4 212.1l-1.2-.1v.3M54.5 203.3l-.1 1.1h-1M54.5 206.4v.4M54.6 203v5.3M54.9 203h-5.6v5.3M55.1 201h-.4l-.4 .3"/>
<path d="M55.5 215.3l.1 .4-.1 .5M55.5 202l-.3 .3h-.4M62.1 219.6v2.1M126.5 216.6h50.7v42.2h-50.7zM140.8 205.8h17.1M140.8 206.3h17.1M24.1 228.7l-.3 .4h-1.1h-.5l-.2-.3M25.5 220.7h2.1M27.2 222.5v2.2M27.8 222.5v2.1M31.7 220.8v8.8M31.7 224.5l.3 .9"/>
<path d="M31.7 224.5l-.1 .9M31.7 224.5l4.1 31.4h44.6M35.6 222.3v2.1M36.2 222.3v2.1M53.5 221.8v2.1M53.9 221.8v2.1M56.7 220.1v7.5M56.7 223.9l.7 .5M56.7 223.9l.4 .7M56.7 223.9l11 13.1h42.1M59.5 221.6v2.3M59.9 221.6v2.2"/>
<path d="M61.1 220.7h2.1M63 221.5l-38.9 1.1M63 223.7l-38.9 1M63 221.5v2.2M68.7 225.7l-44.2 1.1-.4 .4M68.7 224.7a1.06 1.06 0 0 1-1.1 1M70.7 229.4l-51.9 5.2M127.4 220.8h49v33.8h-49zM129.9 230.9h15.2v3.4h-15.2zM142.6 231.8v-4.3h5v19.5M143.2 226.7h3.8v1.7h-3.8zM151.4 227.5h22.4v3.4h-22.4z"/>
<path d="M153.1 230.1v2.5h1.3v2.5h.4M153.5 231.8h4.3v7.6h-4.3zM154.8 235.1l.4 .3-.1 .2zM154.8 236h1.7M155.3 237.3l.8-.5v.9zM155.3 237.3h-.9v1.2M155.3 236.8v.9M156.1 237.3h.8v1.2M156.9 230.1v5h-.4l-.8 .9-.8-.8M159.9 231.8h13.1v7.6h-13.1zM160.7 234.3h1M160.7 230.1v5.5h1"/>
<path d="M161.1 237.7h-.4v.8M161.1 236.8h1.7M161.2 237.6l.8-.8 .8 .9h.5v.8M161.4 237.2l.2 .2-.5 .3zM161.7 235.6l.7-.5v.9zM161.7 235.1v.9M161.7 233.9l.7 .4-.7 .4zM162.4 233.9v.8M163.3 234.3v1.3h-.9M164.5 234.3h1M164.5 230.1v5.5h1M165 237.7h-.5v.8"/>
<path d="M165 236.8h1.6M165 237.6l.8-.8 .8 .9h.5v.8M165.2 237.2l.2 .2-.4 .3zM165.5 235.6l.7-.5v.9zM165.5 235.1v.9M165.5 233.9l.7 .4-.7 .4zM166.2 233.9v.8M167.1 232.6v1.7h-.9M167.1 234.3v1.3h-.9M168.3 234.3h1M168.3 230.1v5.5h1M168.8 237.7h-.5v.8"/>
<path d="M168.8 236.8h1.6M168.8 237.6l.8-.8 .8 .9h.5v.8M169 237.2l.2 .2-.4 .3zM169.3 235.6l.7-.5v.9zM169.3 235.1v.9M169.3 233.9l.7 .4-.7 .4zM170 233.9v.8M170.9 232.6v1.7h-.9M170.9 234.3v1.3h-.9M172.1 230.1v2.5h-8.8v1.7h-.9M129.9 246.1h19.4v3.4h-19.4zM160.3 244.4h13.5v3.4h-13.5z"/>
<path d="M161.1 248.7h11.9v5h-11.9zM162 247v2.5h6.8M167.1 247v5.9h1.7v-2.5M170.4 250.4v2.5M172.1 249.5v.9h-.8l-3.4 1.6M172.1 247v3.4M30.1 264h37.2M30.1 264.5h37.2M141.6 264.9h20.8M141.6 265.3h20.8"/>
<circle cx="26.6" cy="185.1" r=".7"/>
<circle cx="26.6" cy="185.1" r=".58"/>
<circle cx="38.2" cy="194.4" r=".06"/>
<circle cx="38.3" cy="189.1" r=".06"/>
<circle cx="43.4" cy="193.4" r=".04"/>
<circle cx="48.6" cy="193.4" r=".04"/>
<circle cx="62.1" cy="185.1" r=".7"/>
<circle cx="62.1" cy="185.1" r=".58"/>
<circle cx="29.8" cy="208.2" r=".97"/>
<circle cx="29.8" cy="208.2" r=".94"/>
<circle cx="30.3" cy="215.7" r="1.41"/>
<circle cx="30.3" cy="215.7" r="1.23"/>
<circle cx="30.3" cy="215.7" r="1.22"/>
<circle cx="30.3" cy="201.7" r=".53"/>
<circle cx="44.9" cy="203.1" r=".06"/>
<circle cx="54.9" cy="215.7" r=".53"/>
<circle cx="54.9" cy="201.7" r=".53"/>
<circle cx="26.6" cy="220.7" r=".58"/>
<circle cx="26.6" cy="220.7" r=".7"/>
<circle cx="62.1" cy="220.7" r=".58"/>
<circle cx="62.1" cy="220.7" r=".7"/>
<circle cx="131.6" cy="232.6" r=".84"/>
<circle cx="137.5" cy="232.6" r=".85"/>
<circle cx="142.6" cy="232.6" r=".85"/>
<circle cx="153.1" cy="229.2" r=".84"/>
<circle cx="156.9" cy="229.2" r=".84"/>
<circle cx="160.7" cy="229.2" r=".84"/>
<circle cx="164.5" cy="229.2" r=".84"/>
<circle cx="167.1" cy="232.6" r=".21"/>
<circle cx="168.3" cy="229.2" r=".85"/>
<circle cx="170.9" cy="232.6" r=".21"/>
<circle cx="172.1" cy="229.2" r=".84"/>
<circle cx="131.6" cy="247.8" r=".84"/>
<circle cx="137.5" cy="247.8" r=".85"/>
<circle cx="142.6" cy="247.8" r=".85"/>
<circle cx="147.6" cy="247.8" r=".85"/>
<circle cx="162" cy="246.1" r=".84"/>
<circle cx="167.1" cy="246.1" r=".84"/>
<circle cx="172.1" cy="246.1" r=".84"/>
</g>
<path d="M89.5 109.7l13.2 2.9 12.8 9.4v18.4" fill="none" stroke="#231f20" stroke-width=".49"/>
<path d="M87.2 108.4h37.9v32h-37.9z" fill="none" stroke="#231f20" stroke-width=".26"/>
<text font-size="5" fill="#231f20" x="20.1" y="29.4">Pressure – Flow rate characteristics</text>
<g font-size="4.2" fill="#231f20">
<text x="18" y="37.2">Output characteristic (P-Q characteristic)</text>
<text x="18" y="164.6">Detail of terminal box (EHU14, 25, 30)</text>
</g>
<text font-size="4" fill="#fff" x="17.7" y="6">Contact Details</text>
<text font-size="3.7" fill="#fff" x="203.1" y="150.8">O</text>
<text font-size="3.5" fill="#231f20" x="74.7" y="8.9">http://www.daikinpmc.com/en/</text>
<text font-size="3" fill="#231f20" x="205.3" y="189.1" transform="rotate(-90 205.3 189.1)">OIL COOLING EQUIPMENT</text>
<g font-size="2.9" fill="#231f20">
<text x="141.8" y="173.2">256-406 (Made by WAGO)</text>
<text x="142.1" y="169.3">Terminal block type</text>
<text x="139.4" y="179.5">COM2 (For input)</text>
<text x="72.2" y="183.5">See Details A.</text>
<text x="139.4" y="183.5">DIN2 Unusable</text>
<text x="71.9" y="191.5">256-406 (Made by WAGO)</text>
<text x="72.3" y="187.6">Terminal block type (For input signals)</text>
<text x="139.4" y="187.6">DlN1 Unusable</text>
<text x="139.4" y="191.6">DIN0 (Input of control stop signal)</text>
<text x="139.4" y="195.6">DOUT (Output of ready to operate signal)</text>
<text x="71.3" y="200.3">Terminal block type (For alarm signals)</text>
<text x="139.4" y="199.8">COM1 (For output: Negative common)</text>
<text x="71.5" y="208.1">COM</text>
<text x="71.8" y="204.2">256-403 (Made by WAGO)</text>
<text x="143.7" y="205.2">Details A</text>
<text x="71.5" y="212.7">ALMb (Error: Closed)</text>
<text x="71.5" y="217.4">ALMa (Error: Opened)</text>
<text x="68.9" y="235.9">PG9 (Opening for alarm wiring)</text>
<text x="37.2" y="243.4">PE</text>
<text x="47.8" y="243.4">L3</text>
<text x="56" y="243.4">L2</text>
<text x="64.2" y="243.4">L1</text>
<text x="42.5" y="251">745-204 (Made by WAGO)</text>
<text x="42.8" y="247.2">Terminal block type (For power supply)</text>
<text x="37.7" y="255.1">PG16 (Opening for power wiring)</text>
<text x="30" y="262.9">Wiring layout in the controller</text>
<text x="142.2" y="264.1">Wiring diagram</text>
</g>
<g font-size="2.8" fill="#fff">
<text x="18" y="9">Before using the product, please check the</text>
<text x="18" y="12.1">guide pages at the front of this catalog.</text>
</g>
<g font-size="2.8" fill="#231f20">
<text x="74.7" y="12.2">For latest information, PDF catalogs and operation manuals</text>
<text x="33.1" y="43.8">EHU14-L04-A-30</text>
<text x="92.1" y="43.8">EHU25-L04-A-30</text>
<text x="150.2" y="43.8">EHU25-L07-AE-30</text>
<text x="24.2" y="50.3">16</text>
<text x="83.2" y="50.3">30</text>
<text x="142.2" y="50.3">30</text>
<text x="24.2" y="58.3">12</text>
<text x="24.2" y="54.3">14</text>
<text x="83.2" y="55.7">25</text>
<text x="142.2" y="55.7">25</text>
<text x="24.2" y="62.2">10</text>
<text x="83.2" y="61">20</text>
<text x="142.2" y="61">20</text>
<text x="25.4" y="70.2">6</text>
<text x="25.4" y="66.2">8</text>
<text x="83.2" y="71.6">10</text>
<text x="83.2" y="66.4">15</text>
<text x="142.2" y="71.6">10</text>
<text x="142.2" y="66.4">15</text>
<text x="22.5" y="76.3" transform="rotate(-90 22.5 76.3)">Flow rate (L/min)</text>
<text x="25.4" y="74.1">4</text>
<text x="81.5" y="76.3" transform="rotate(-90 81.5 76.3)">Flow rate (L/min)</text>
<text x="84.4" y="76.9">5</text>
<text x="140.5" y="76.3" transform="rotate(-90 140.5 76.3)">Flow rate (L/min)</text>
<text x="143.4" y="76.9">5</text>
<text x="25.4" y="82.1">0</text>
<text x="25.4" y="78.1">2</text>
<text x="84.4" y="82.3">0</text>
<text x="143.4" y="82.3">0</text>
<text x="26.8" y="85.1">0.0 0.5 1.0 1.5 2.0 2.5 3.0 3.5 4.0 4.5</text>
<text x="37.3" y="88.6">Pressure (MPa)</text>
<text x="85.8" y="85.3">0.0 0.5 1.0 1.5 2.0 2.5 3.0 3.5 4.0 4.5</text>
<text x="96.1" y="88.8">Pressure (MPa)</text>
<text x="144.8" y="85.3">0.0 1.0 2.0 3.0 4.0 5.0 6.0 7.0 8.0</text>
<text x="154.5" y="88.8">Pressure (MPa)</text>
<text x="31.8" y="103">EHU25-M07-AE-30</text>
<text x="90.8" y="103">EHU30-M07-AE-30</text>
<text x="24.2" y="109.3">30</text>
<text x="83.2" y="109.3">30</text>
<text x="24.2" y="114.7">25</text>
<text x="83.2" y="114.7">25</text>
<text x="24.2" y="125.4">15</text>
<text x="24.2" y="120">20</text>
<text x="83.2" y="125.4">15</text>
<text x="83.2" y="120">20</text>
<text x="24.2" y="130.6">10</text>
<text x="83.2" y="130.6">10</text>
<text x="22.5" y="135.3" transform="rotate(-90 22.5 135.3)">Flow rate (L/min)</text>
<text x="25.4" y="135.9">5</text>
<text x="81.5" y="135.3" transform="rotate(-90 81.5 135.3)">Flow rate (L/min)</text>
<text x="84.4" y="135.9">5</text>
<text x="25.4" y="141.3">0</text>
<text x="84.4" y="141.3">0</text>
<text x="26.8" y="144.3">0.0 1.0 2.0 3.0 4.0 5.0 6.0 7.0 8.0</text>
<text x="36.9" y="147.8">Pressure (MPa)</text>
<text x="85.8" y="144.3">0.0 1.0 2.0 3.0 4.0 5.0 6.0 7.0 8.0</text>
<text x="95.9" y="147.8">Pressure (MPa)</text>
<text x="106.7" y="292.4">O-5</text>
</g>
<text font-size="2.4" fill="#fff" x="74.7" y="4.6">Internet</text>
<g font-size="1.9" fill="#231f20">
<text x="128.3" y="223.3">TERMINAL BLOCK</text>
<text x="141.5" y="226.3">AC250V 3.15A COM1 DOUT DIN0 DIN1 DIN2 COM2</text>
<text x="143.6" y="224.4">FUSE</text>
<text x="156.7" y="224.5">DIGITAL I/O</text>
<text x="131.2" y="230.5">E</text>
<text x="135.7" y="228.6">FAN</text>
<text x="136.8" y="230.5">F2</text>
<text x="143.4" y="230.5">F1</text>
<text x="130.9" y="245.3">PE</text>
<text x="136.8" y="245.3">L3</text>
<text x="137.1" y="243">POWER</text>
<text x="141.8" y="245.3">L2</text>
<text x="148" y="245.3">L1</text>
<text x="160.5" y="244">ALMa</text>
<text x="164.5" y="242.1">ALARM</text>
<text x="165.6" y="244">ALMb</text>
<text x="171" y="244">COM</text>
</g>
</svg>
